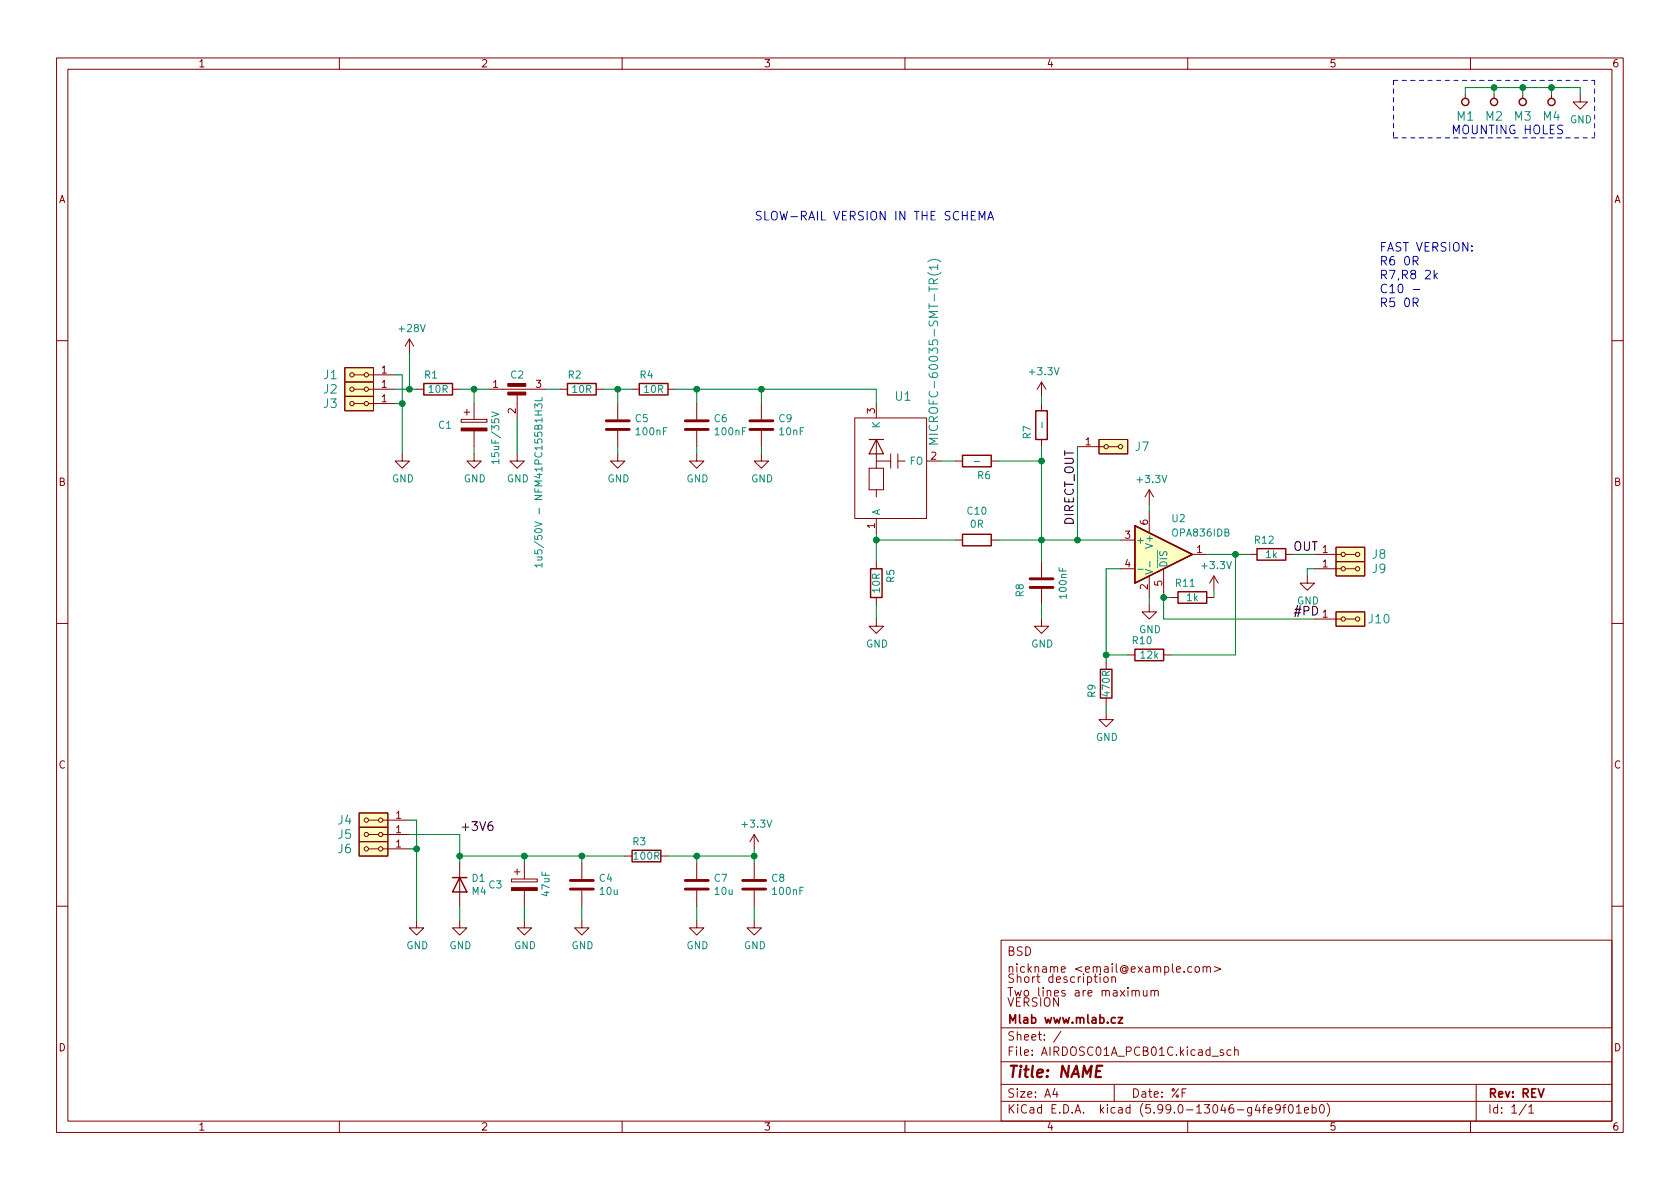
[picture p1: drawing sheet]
<svg xmlns="http://www.w3.org/2000/svg" width="297mm" height="210mm" viewBox="0 0 297 210" stroke-linecap="round" stroke-linejoin="round" font-family="sans-serif">
<g fill="none" stroke="#840000" stroke-width=".18">
<path d="M10 10.2h277v190.1h-277zM12 12.2h273v186.1h-273zM60 10.2v2M110 10.2v2M160 10.2v2M210 10.2v2M259.1 16.8v.6M260 10.2v2M264.2 16.8v.6M269.2 16.8v.6M274.3 16.8v.6M279.4 16.8v1.2h1.3l-1.3 1.3-1.3-1.3h1.3"/>
<path d="M72.4 59.9l-.8 1.3M72.4 59.9v2.6M72.4 59.9l.8 1.3M10 60.2h2M61 65h5v2.6h-5zM61 67.6h5v2.5h-5zM61 70.1h5v2.5h-5zM62.6 66.3h1.8M62.6 68.8h1.8M62.6 71.4h1.8M65.2 66.3h4.6M65.2 68.8h4.6"/>
<path d="M65.2 71.4h4.6M73.7 68.8h1.2M80 68.8h1.3M81.5 74.2h4.6v.5h-4.6zM82 72.9h1.1M82.5 72.4v1M83.8 71.4v2.8M83.8 76.2v2.8M86.4 68.8h10.1M91.4 69.6v4.3M99.1 68.8h1.2M105.4 68.8h1.3"/>
<path d="M109.2 71.4v2.8M109.2 76.2v2.8M111.8 68.8h1.2M118.1 68.8h1.3M123.2 71.4v2.8M123.2 76.2v2.8M134.6 71.4v2.8M134.6 76.2v2.8M151.1 73.9h12.7v17.8h-12.7zM154.9 71.4v2.5M154.9 77.7v2.6M184.1 67.6v2.5"/>
<path d="M184.1 71.4v1.2M184.1 77.7v1.3M184.1 67.6l-.7 1.2M184.1 67.6l.8 1.2M190.5 79h4.7M194.3 77.7h5.1v2.6h-5.1zM196 79h1.7M285 60.2h2M71.1 80.3v1.2h1.3l-1.3 1.3-1.3-1.3h1.3M83.8 80.3v1.2h1.3l-1.3 1.3-1.3-1.3h1.3M91.4 80.3v1.2h1.3l-1.3 1.3-1.2-1.3h1.2M109.2 80.3v1.2h1.3l-1.3 1.3-1.3-1.3h1.3"/>
<path d="M123.2 80.3v1.2h1.3l-1.3 1.3-1.3-1.3h1.3M134.6 80.3v1.2h1.3l-1.3 1.3-1.3-1.3h1.3M153.7 82.8h2.5zM153.7 82.8v3.8zM153.7 86.6h2.5zM154.9 80.3v2.5zM154.9 81.5h2.6zM154.9 86.6v1.3zM154.9 91.7v2.5M154.9 99.3v1.3M156.2 82.8v3.8zM157.5 80.3v1.2z"/>
<path d="M157.5 81.5v1.3zM158.7 81.5h1.3zM158.7 80.3v2.5zM163.8 81.5h2.6M168.9 81.5h1.3M168.9 95.5h1.3M175.3 81.5h1.2M175.3 95.5h1.2M184.1 99.3v2.8M198.1 95.5h2.6M203.2 86.6v2.5M203.2 90.4v3.8"/>
<path d="M203.2 86.6l-.8 1.3M203.2 86.6l.8 1.3M210.8 98h2.6M221 98h1.2M227.3 98h1.3M232.4 98h4.7M236.2 99.3h5.1v2.5h-5.1zM236.2 96.8h5.1v2.5h-5.1zM237.9 98h1.7M10 110.2h2M154.9 109.5v1.2h1.3l-1.3 1.3-1.2-1.3h1.2M154.9 105.7v1.2"/>
<path d="M184.1 109.5v1.2h1.3l-1.3 1.3-1.2-1.3h1.2M184.1 104.1v2.8M195.6 117.1v1.3M198.1 100.6h2.6M199.4 115.8h1.3M203.2 106.9v1.3h1.3l-1.3 1.3-1.3-1.3h1.3M203.2 101.8v3.9M205.7 115.8h1.3M205.7 100.6v5.1M207 105.7h1.3M213.4 105.7h1.2M214.6 101.8l-.7 1.3"/>
<path d="M214.6 101.8v2.6M214.6 101.8l.8 1.3M231.1 101.8v1.3h1.3l-1.3 1.3-1.2-1.3h1.2M232.4 100.6h4.7M232.4 109.5h4.7M236.2 108.2h5.1v2.5h-5.1zM237.9 100.6h1.7M237.9 109.5h1.7M285 110.2h2M195.6 126v1.2h1.2l-1.2 1.3-1.3-1.3h1.3M195.6 123.4v1.3M63.5 143.8h5.1v2.5h-5.1z"/>
<path d="M63.5 146.3h5.1v2.5h-5.1zM63.5 148.8h5.1v2.6h-5.1zM65.2 145h1.7M65.2 147.6h1.7M65.2 150.1h1.7M67.7 145h4.7M67.7 147.6h4.7M67.7 150.1h4.7M81.3 152.6v7.7M90.4 155.4h4.6v.6h-4.6zM90.9 154.2h1M91.4 153.7v1"/>
<path d="M92.7 152.6v2.8M92.7 157.5v2.8M102.9 152.6v2.8M102.9 157.5v2.8M110.5 151.4h1.3M116.8 151.4h1.3M123.2 152.6v2.8M123.2 157.5v2.8M133.3 147.6v2.5M133.3 152.6v2.8M133.3 157.5v2.8M133.3 147.6l-.7 1.2"/>
<path d="M133.3 147.6l.8 1.2M10 160.2h2M73.7 162.8v1.3h1.2l-1.2 1.2-1.3-1.2h1.3M81.3 162.8v1.3h1.2l-1.2 1.2-1.3-1.2h1.3M92.7 162.8v1.3h1.3l-1.3 1.2-1.3-1.2h1.3M102.9 162.8v1.3h1.2l-1.2 1.2-1.3-1.2h1.3M123.2 162.8v1.3h1.3l-1.3 1.2-1.3-1.2h1.3M133.3 162.8v1.3h1.3l-1.3 1.2-1.2-1.2h1.2M177 166.3h108v32h-108zM178.2 174.6h.9M178.6 174.6v1.5M179.2 172.3l-.6-.1-.2 .2v.4l.7 .3 .1 .3-.3 .3h-.5"/>
<path d="M179.4 175.1l.3 1 .3-.7 .3 .7 .3-1M179.9 172.9l.2-.2 .3 .1 .1 .9M179.9 172.2v1.5M181.2 172.9l.2-.2 .5 .2v.5l-.1 .3h-.4l-.2-.1zM181.2 175.2l.4-.1 .3 .3v.5l-.3 .2h-.4l-.1-.2v-.5zM182.6 172.7v1M183.5 172.2v1.3l.4 .2M183.6 174.6v1.3l.3 .2M184.4 174.6v.2M184.4 175.1v1M185.1 175.3l.3-.2 .3 .1 .1 .9M185.1 175.1v1"/>
<path d="M186.1 172.8l-.4-.1-.3 .3v.4l.2 .3h.5M186.1 172.2v1.5M186.4 175.6l.7-.1v-.3l-.5-.1-.2 .3 .1 .7h.6M186.8 173.2l.7-.1-.1-.3-.4-.1-.2 .2 .1 .8h.5M188.3 175.2l-.4-.1-.2 .3 .1 .2 .5 .1v.4h-.6M188.6 172.8l-.3-.1-.2 .2v.3l.5 .1v.4h-.5M190 172.8l-.4-.1-.3 .3v.4l.1 .3h.6M190.1 175.2h.6l.1 .9M190.6 172.7v1M190.8 175.5l-.5 .1a.29 .29 0 0 0-.2 .3 .29 .29 0 0 0 .2 .2h.5M191.5 175.1v1M191.6 172.7v1"/>
<path d="M191.9 175.1l-.3 .1-.1 .2M192.3 172.8l.4-.1 .3 .3v.4l-.1 .3h-.6M192.3 172.7v1.5M192.4 175.6l.7-.1-.1-.3-.4-.1-.2 .3v.7h.6M193.6 172.2v1.3l.4 .2M194.5 172.7v1M194.9 175.3l.2-.2 .3 .1 .1 .9M194.9 175.1v1M195.2 172.9l.2-.2 .5 .2v.5l-.1 .3h-.4l-.2-.1zM195.5 175.4l.2-.3 .4 .1v.9M196.6 172.9l.2-.2 .3 .1 .1 .9M196.6 172.7v1"/>
<path d="M196.9 175.2h.5l.1 .9M197.5 175.5l-.5 .1a.29 .29 0 0 0-.2 .3 .29 .29 0 0 0 .2 .2h.5M198.1 175.1l.8 1M198.9 175.1l-.8 1M199.4 174.6v.2M199.4 175.1v1M200.1 175.3l.3-.2 .3 .1 .1 .9M200.1 175.1v1M200.8 175.4l.2-.3 .4 .1v.9M202.1 175.1l.1 1h.4l.2-.1M202.8 175.1v1M203.5 175.3l.2-.2 .4 .1v.9"/>
<path d="M203.5 175.1v1M204.1 175.4l.3-.3 .3 .1 .1 .9M210.7 171l-.4-.1-.3 .3v.4l.1 .3h.6M211.4 171l.4-.1 .3 .3v.4l-.3 .3h-.4l-.1-.3v-.4zM212.7 171.1l.2-.2 .4 .1 .1 .9M212.7 170.9v1M213.4 171.1l.2-.2 .3 .1 .1 .9M214.7 170.9l1.2 .5-1.2 .4M285 160.2h2M60 198.3v2M110 198.3v2M160 198.3v2"/>
<path d="M177 194.8h108M177 191.8h108M177 187.8h108M177 181.8h108M186.5 192.5l-.4 1h1M186.9 193v1M187.6 182.4l-1.3 1.9M197 191.8v3M209 193.2h.5M209.7 192.5h-.7v1.5M210 198.3v2M216.3 185.7l-.4-.1-.2 .2 .1 .3 .5 .1v.4h-.6"/>
<path d="M217.6 185.7l-.4-.1-.3 .3v.4l.2 .3h.5M218.3 185.8l.2-.2 .4 .1v.9M218.3 185.1v1.5M223.2 195.8h.6M223.8 195.3l-.4 .2v1.3M224.2 196.3l.7-.1v-.3l-.5-.1-.2 .2 .1 .8h.6M226.4 196l-.3 .3h-.3l-.3-.3 .1-.6 .5-.1 .2 .2a.99 .99 0 0 1-.4 1.3h-.3M226.8 195.8h.6M227.4 195.3l-.4 .2v1.3M228 195.4l.1-.1a.81 .81 0 0 1 .6 .7 .81 .81 0 0 1-.3 .8h-.1a.81 .81 0 0 1-.6-.6 .81 .81 0 0 1 .3-.8zM229.2 195.8l.4-.5v1.5M229.2 196.8h.9"/>
<path d="M230.6 196.3l.8-.1-.1-.3-.4-.1-.3 .2 .1 .8h.6M232 195.9l.4-.1 .3 .3v.4l-.1 .3h-.6M232 195.3v1.5M233.4 195.5l.2-.2a.81 .81 0 0 1 .6 .7 .81 .81 0 0 1-.3 .8h-.1a.81 .81 0 0 1-.4-1.3zM234.6 195.1a1.72 1.72 0 0 1 0 2.3M260 198.3v2M261 191.8v6.5M269.9 195.3l-1.3 1.9M270.3 195.8l.4-.5v1.5M270.3 196.8h.9"/>
<circle cx="62.2" cy="68.8" r=".38"/>
<circle cx="62.2" cy="71.4" r=".38"/>
<circle cx="62.2" cy="66.3" r=".38"/>
<circle cx="64.8" cy="66.3" r=".38"/>
<circle cx="64.8" cy="68.8" r=".38"/>
<circle cx="64.8" cy="71.4" r=".38"/>
<circle cx="195.6" cy="79" r=".38"/>
<circle cx="198.1" cy="79" r=".38"/>
<circle cx="237.5" cy="98" r=".38"/>
<circle cx="240" cy="98" r=".38"/>
<circle cx="237.5" cy="100.6" r=".38"/>
<circle cx="237.5" cy="109.5" r=".38"/>
<circle cx="240" cy="100.6" r=".38"/>
<circle cx="240" cy="109.5" r=".38"/>
<circle cx="64.8" cy="147.6" r=".38"/>
<circle cx="64.8" cy="145" r=".38"/>
<circle cx="64.8" cy="150.1" r=".38"/>
<circle cx="67.3" cy="145" r=".38"/>
<circle cx="67.3" cy="150.1" r=".38"/>
<circle cx="67.3" cy="147.6" r=".38"/>
</g>
<path d="M194.9 188.5h-.9l-.3 2h1" fill="none" stroke="#840000" stroke-width=".4"/>
<path d="M197.7 179.9h.8l-.8 1h.8M197.2 180l-.4-.1-.3 .3v.4l.1 .3h.6" fill="none" stroke="#840000" stroke-width=".3"/>
<g fill="none" stroke="#840000" stroke-width=".25">
<path d="M74.9 67.8h5.1v2h-5.1zM100.3 67.8h5.1v2h-5.1zM113 67.8h5.1v2h-5.1zM183.1 72.6h2.1v5.1h-2.1zM170.2 80.5h5.1v2h-5.1zM170.2 94.5h5.1v2h-5.1zM200.7 93l10.1 5-10.1 5.1zM222.2 97h5.1v2.1h-5.1zM153.9 100.6h2.1v5.1h-2.1zM194.6 118.4h2v5h-2zM200.7 114.8h5v2h-5zM208.3 104.6h5.1v2.1h-5.1z"/>
<path d="M80 155.2h2.5M81.3 155.2l1.2 2.5h-2.5zM111.8 150.4h5v2h-5z"/>
<circle cx="259.1" cy="18" r=".63"/>
<circle cx="264.2" cy="18" r=".63"/>
<circle cx="269.2" cy="18" r=".63"/>
<circle cx="274.3" cy="18" r=".63"/>
</g>
<g fill="none" stroke="#840000" stroke-width=".51">
<path d="M107.2 75.9h4.1M107.2 74.4h4.1M121.2 75.9h4M121.2 74.4h4M132.6 75.9h4.1M132.6 74.4h4.1M182.1 103.9h4.1M182.1 102.4h4.1M100.8 157.2h4.1M100.8 155.7h4.1M121.2 157.2h4M121.2 155.7h4"/>
<path d="M131.3 157.2h4.1M131.3 155.7h4.1"/>
</g>
<path d="M153.7 77.7h2.5M154.9 77.7l1.3 2.6h-2.5z" fill="none" stroke="#840000" stroke-width=".2"/>
<g fill="none" stroke="#008484" stroke-width=".18">
<path d="M164 46.3a1.75 1.75 0 0 1 2.4 0M165.8 47.3h-1.5l.4 .4M165.8 46.8v.9M86.9 72.8l1.3 .5-1.3 .4M94.6 72.2v-.8l.4 .4 .2-.3h.5l.1 .1-.1 .6M95.8 70.2v.7h-1.2M164.3 76.8h1.5M165.8 77.5h-1.5l1.1 .5-1.1 .5h1.5M88.2 81.6h-1.3l.4 .4M88.2 81.2v.8M95 98.5h.8M95.7 98.5l.1 .2v.3h-.8"/>
<path d="M95.8 99.9h-1.2l.3 .4M95.8 99.6v.7M203.3 99.3v1M201.2 100.7h.9M202.5 100.7l1.3 .4-1.3 .4"/>
</g>
<g fill="#ffffc2" stroke="#ffffc2" stroke-width=".18">
<path d="M200.7 93l10.1 5-10.1 5.1z"/>
<path d="M194.3 77.7h5.1v2.6h-5.1z"/>
<path d="M61 65h5v2.6h-5z"/>
<path d="M61 67.6h5v2.5h-5z"/>
<path d="M61 70.1h5v2.5h-5z"/>
<path d="M63.5 143.8h5.1v2.5h-5.1z"/>
<path d="M63.5 146.3h5.1v2.5h-5.1z"/>
<path d="M63.5 148.8h5.1v2.6h-5.1z"/>
<path d="M236.2 108.2h5.1v2.5h-5.1z"/>
<path d="M236.2 99.3h5.1v2.5h-5.1z"/>
<path d="M236.2 96.8h5.1v2.5h-5.1z"/>
</g>
<g fill="#840000" stroke="#840000" stroke-width=".18">
<path d="M81.5 75.7h4.6v.5h-4.6z"/>
<path d="M90.4 157h4.6v.5h-4.6z"/>
<path d="M89.8 69.3h3.2v.5h-3.2z"/>
<path d="M89.8 67.8h3.2v.5h-3.2z"/>
</g>
<path d="M87 145.3a.6 .6 0 0 0-.7 .7v.6l.1 .2h.5l.2-.1 .1-.5-.2-.2-.4-.1-.3 .3" fill="none" stroke="#000" stroke-width=".18"/>
<path d="M173.1 38.9v-1.5l.5 1.1 .5-1.1v1.5M174.6 38.9l.6-1.5 .5 1.5M174.8 38.5h.7M249.9 46.1h.7l.1-.3v-.3l-.3-.2h-.5v1.6M249.9 53.5l.7-.1 .1-.2v-.4l-.3-.1h-.5v1.5M249.9 51.2h1.1M250.2 46.1l.5 .8M250.2 53.5l.5 .7M253.6 47.8v1.5M253.7 48.7l.4 .6M254.1 48.3l-.5 .6" fill="none" stroke="#0000c2" stroke-width=".18"/>
<path d="M246.4 14.2h35.5M246.4 14.2v10.2M281.9 14.2v10.2M246.4 24.4h35.5" fill="none" stroke="#0000c2" stroke-width=".18" stroke-dasharray=".8 .8"/>
<g fill="none" stroke="#008400" stroke-width=".18">
<path d="M259.1 16.8v-1.3h20.3v1.3M264.2 15.5v1.3M269.2 15.5v1.3M274.3 15.5v1.3M69.8 68.8h3.9M69.8 66.3h1.3v14M69.8 71.4h1.3M72.4 62.5v6.3M81.3 68.8h5.1M83.8 68.8v2.6M83.8 79v1.3M91.4 73.9v6.4"/>
<path d="M96.5 68.8h2.6M106.7 68.8h5.1M109.2 68.8v2.6M109.2 79v1.3M119.4 68.8h35.5v2.6M123.2 68.8v2.6M123.2 79v1.3M134.6 68.8v2.6M134.6 79v1.3M184.1 70.1v1.3M184.1 79v20.3M190.5 79v16.5"/>
<path d="M154.9 94.2v5.1M154.9 95.5h14M166.4 81.5h2.5M176.5 95.5h21.6M176.5 81.5h7.6M203.2 89.1v1.3M213.4 98h7.6M218.4 98v17.8h-11.4M228.6 98h3.8M154.9 106.9v2.6M184.1 106.9v2.6M195.6 115.8h3.8"/>
<path d="M198.1 100.6h-2.5v16.5M203.2 105.7v1.2M207 105.7h-1.3v3.8h26.7M214.6 104.4v1.3M232.4 100.6h-1.3v1.2M195.6 124.7v1.3M72.4 145h1.3v17.8M72.4 150.1h1.3M72.4 147.6h8.9v5M81.3 151.4h29.2M92.7 151.4v1.2M102.9 151.4v1.2"/>
<path d="M118.1 151.4h15.2M123.2 151.4v1.2M133.3 150.1v2.5M81.3 160.3v2.5M92.7 160.3v2.5M102.9 160.3v2.5M123.2 160.3v2.5M133.3 160.3v2.5"/>
</g>
<g fill="#008400" stroke="#008400" stroke-width=".18">
<circle cx="72.4" cy="68.8" r=".51"/>
<circle cx="83.8" cy="68.8" r=".51"/>
<circle cx="134.6" cy="68.8" r=".51"/>
<circle cx="154.9" cy="95.5" r=".51"/>
<circle cx="123.2" cy="68.8" r=".51"/>
<circle cx="81.3" cy="151.4" r=".51"/>
<circle cx="71.1" cy="71.4" r=".51"/>
<circle cx="109.2" cy="68.8" r=".51"/>
<circle cx="190.5" cy="95.5" r=".51"/>
<circle cx="184.2" cy="95.5" r=".51"/>
<circle cx="184.2" cy="81.5" r=".51"/>
<circle cx="205.7" cy="105.7" r=".51"/>
<circle cx="195.6" cy="115.8" r=".51"/>
<circle cx="218.4" cy="98" r=".51"/>
<circle cx="274.3" cy="15.5" r=".51"/>
<circle cx="264.2" cy="15.5" r=".51"/>
<circle cx="269.2" cy="15.5" r=".51"/>
<circle cx="102.9" cy="151.4" r=".51"/>
<circle cx="123.2" cy="151.4" r=".51"/>
<circle cx="73.7" cy="150.1" r=".51"/>
<circle cx="133.4" cy="151.4" r=".51"/>
<circle cx="92.7" cy="151.4" r=".51"/>
</g>
<text font-size="2.8" fill="#840000" x="178" y="190.6">Title: NAME</text>
<g font-size="2.1" fill="#0000c2">
<text x="256.5" y="23.7">MOUNTING HOLES</text>
<text x="133.3" y="39">SLOW-RAIL VERSION IN THE SCHEMA</text>
<text x="243.8" y="44.5">FAST VERSION:</text>
<text x="243.8" y="46.9">R6 0R</text>
<text x="243.8" y="49.4">R7,R8 2k</text>
<text x="243.8" y="51.8">C10 -</text>
<text x="243.8" y="54.3">R5 0R</text>
</g>
<g font-size="2.1" fill="#008484">
<text x="257.6" y="21.3">M1</text>
<text x="262.7" y="21.3">M2</text>
<text x="267.8" y="21.3">M3</text>
<text x="272.8" y="21.3">M4</text>
<text x="57.2" y="67.1">J1</text>
<text x="57.2" y="69.6">J2</text>
<text x="158.3" y="70.9">U1</text>
<text x="57.2" y="72.1">J3</text>
<text x="165.9" y="76.1" transform="rotate(-90 165.9 76.1)">MICROFC-60035-SMT-TR(1)</text>
<text x="200.7" y="79.8">J7</text>
<text x="242.7" y="101.3">J9</text>
<text x="242.7" y="98.8">J8</text>
<text x="242.1" y="110.2">J10</text>
<text x="59.8" y="145.8">J4</text>
<text x="59.8" y="148.3">J5</text>
<text x="59.8" y="150.9">J6</text>
</g>
<g font-size="2.1">
<text x="189.9" y="93" transform="rotate(-90 189.9 93)">DIRECT_OUT</text>
<text x="228.6" y="97.4">OUT</text>
<text x="228.6" y="108.8">#PD</text>
<text x="81.3" y="146.9">+3V6</text>
</g>
<g font-size="2.1" fill="#840000">
<text x="178" y="172">nickname &lt;email@example.com&gt;</text>
<text x="178" y="169">BSD</text>
<text x="178" y="178">VERSION</text>
<text x="178" y="184">Sheet: /</text>
<text x="178" y="181">Mlab www.mlab.cz</text>
<text x="178" y="186.7">File: AIRDOSC01A_PCB01C.kicad_sch</text>
<text x="178" y="196.9">KiCad E.D.A. kicad (5.99.0-13046-g4fe9f01eb0)</text>
<text x="178" y="194.1">Size: A4</text>
<text x="200" y="194.1">Date: %F</text>
<text x="263" y="194.1">Rev: REV</text>
<text x="263" y="196.9">Id: 1/1</text>
</g>
<g font-size="1.8" fill="#840000">
<text x="35" y="11.9">1</text>
<text x="85" y="11.9">2</text>
<text x="135" y="11.9">3</text>
<text x="185" y="11.9">4</text>
<text x="235" y="11.9">5</text>
<text x="285" y="11.9">6</text>
<text x="10.3" y="35.9">A</text>
<text x="285.3" y="35.9">A</text>
<text x="67.5" y="66">1</text>
<text x="67.5" y="68.6">1</text>
<text x="67.5" y="71.1">1</text>
<text x="87.1" y="68.6">1</text>
<text x="94.8" y="68.6">3</text>
<text x="91.2" y="73.1" transform="rotate(-90 91.2 73.1)">2</text>
<text x="154.7" y="73.1" transform="rotate(-90 154.7 73.1)">3</text>
<text x="164.6" y="81.3">2</text>
<text x="191.9" y="78.7">1</text>
<text x="10.3" y="85.9">B</text>
<text x="285.3" y="85.9">B</text>
<text x="154.7" y="93.5" transform="rotate(-90 154.7 93.5)">1</text>
<text x="198.9" y="95.2">3</text>
<text x="202.9" y="92.8" transform="rotate(-90 202.9 92.8)">6</text>
<text x="198.9" y="100.3">4</text>
<text x="211.6" y="97.8">1</text>
<text x="233.8" y="100.3">1</text>
<text x="233.8" y="97.8">1</text>
<text x="202.9" y="104.2" transform="rotate(-90 202.9 104.2)">2</text>
<text x="205.5" y="103.6" transform="rotate(-90 205.5 103.6)">5</text>
<text x="233.8" y="109.2">1</text>
<text x="10.3" y="135.9">C</text>
<text x="285.3" y="135.9">C</text>
<text x="70" y="144.8">1</text>
<text x="70" y="147.3">1</text>
<text x="70" y="149.9">1</text>
<text x="10.3" y="185.9">D</text>
<text x="285.3" y="185.9">D</text>
<text x="35" y="199.9">1</text>
<text x="85" y="199.9">2</text>
<text x="135" y="199.9">3</text>
<text x="185" y="199.9">4</text>
<text x="235" y="199.9">5</text>
<text x="285" y="199.9">6</text>
</g>
<g font-size="1.8" fill="#008484">
<text x="277.6" y="21.8">GND</text>
<text x="70.7" y="58.7">+28V</text>
<text x="75.1" y="66.9">R1</text>
<text x="75.8" y="69.5">10R</text>
<text x="90.3" y="66.9">C2</text>
<text x="100.5" y="66.9">R2</text>
<text x="101.2" y="69.5">10R</text>
<text x="113.2" y="66.9">R4</text>
<text x="113.9" y="69.5">10R</text>
<text x="182.2" y="66.3">+3.3V</text>
<text x="77.6" y="75.8">C1</text>
<text x="112.3" y="74.6">C5</text>
<text x="112.6" y="77">100nF</text>
<text x="126.3" y="74.6">C6</text>
<text x="126.6" y="77">100nF</text>
<text x="137.7" y="74.6">C9</text>
<text x="137.9" y="77">10nF</text>
<text x="155.6" y="75.7" transform="rotate(-90 155.6 75.7)">K</text>
<text x="182.2" y="77.6" transform="rotate(-90 182.2 77.6)">R7</text>
<text x="184.8" y="75.5" transform="rotate(-90 184.8 75.5)">-</text>
<text x="88.3" y="81.3" transform="rotate(-90 88.3 81.3)">15uF/35V</text>
<text x="160.9" y="82.2">FO</text>
<text x="172.4" y="82.2">-</text>
<text x="69.3" y="85.3">GND</text>
<text x="82" y="85.3">GND</text>
<text x="89.6" y="85.3">GND</text>
<text x="107.4" y="85.3">GND</text>
<text x="121.4" y="85.3">GND</text>
<text x="132.8" y="85.3">GND</text>
<text x="172.9" y="84.7">R6</text>
<text x="201.2" y="85.4">+3.3V</text>
<text x="155.6" y="91.2" transform="rotate(-90 155.6 91.2)">A</text>
<text x="171.1" y="91">C10</text>
<text x="171.6" y="93.3">0R</text>
<text x="207.2" y="92.3">U2</text>
<text x="207.4" y="94.9">OPA836IDB</text>
<text x="95.9" y="97.9" transform="rotate(-90 95.9 97.9)">1u5/50V - NFM41PC155B1H3L</text>
<text x="200.8" y="96.1">+</text>
<text x="203.8" y="96.6" transform="rotate(-90 203.8 96.6)">V+</text>
<text x="206.4" y="100.5" transform="rotate(-90 206.4 100.5)">~{DIS}</text>
<text x="212.7" y="100.6">+3.3V</text>
<text x="221.9" y="96.1">R12</text>
<text x="223.8" y="98.7">1k</text>
<text x="155.6" y="104.7" transform="rotate(-90 155.6 104.7)">10R</text>
<text x="158.1" y="103" transform="rotate(-90 158.1 103)">R5</text>
<text x="181" y="105.5" transform="rotate(-90 181 105.5)">R8</text>
<text x="188.6" y="105.7" transform="rotate(-90 188.6 105.7)">100nF</text>
<text x="207.9" y="103.8">R11</text>
<text x="209.8" y="106.3">1k</text>
<text x="229.3" y="106.9">GND</text>
<text x="200.3" y="113.9">R10</text>
<text x="201.4" y="112">GND</text>
<text x="153.1" y="114.5">GND</text>
<text x="182.3" y="114.5">GND</text>
<text x="201.7" y="116.5">12k</text>
<text x="193.7" y="123.3" transform="rotate(-90 193.7 123.3)">R9</text>
<text x="196.2" y="123" transform="rotate(-90 196.2 123)">470R</text>
<text x="193.7" y="131">GND</text>
<text x="111.9" y="149.5">R3</text>
<text x="131.4" y="146.3">+3.3V</text>
<text x="83.5" y="155.9">D1</text>
<text x="106" y="155.9">C4</text>
<text x="112.2" y="152">100R</text>
<text x="126.3" y="155.9">C7</text>
<text x="136.5" y="155.9">C8</text>
<text x="83.5" y="158.2">M4</text>
<text x="86.5" y="157.1">C3</text>
<text x="97.2" y="158.4" transform="rotate(-90 97.2 158.4)">47uF</text>
<text x="106.1" y="158.2">10u</text>
<text x="126.5" y="158.2">10u</text>
<text x="136.7" y="158.2">100nF</text>
<text x="71.8" y="167.8">GND</text>
<text x="79.4" y="167.8">GND</text>
<text x="90.9" y="167.8">GND</text>
<text x="101" y="167.8">GND</text>
<text x="121.4" y="167.8">GND</text>
<text x="131.5" y="167.8">GND</text>
</g>
</svg>
